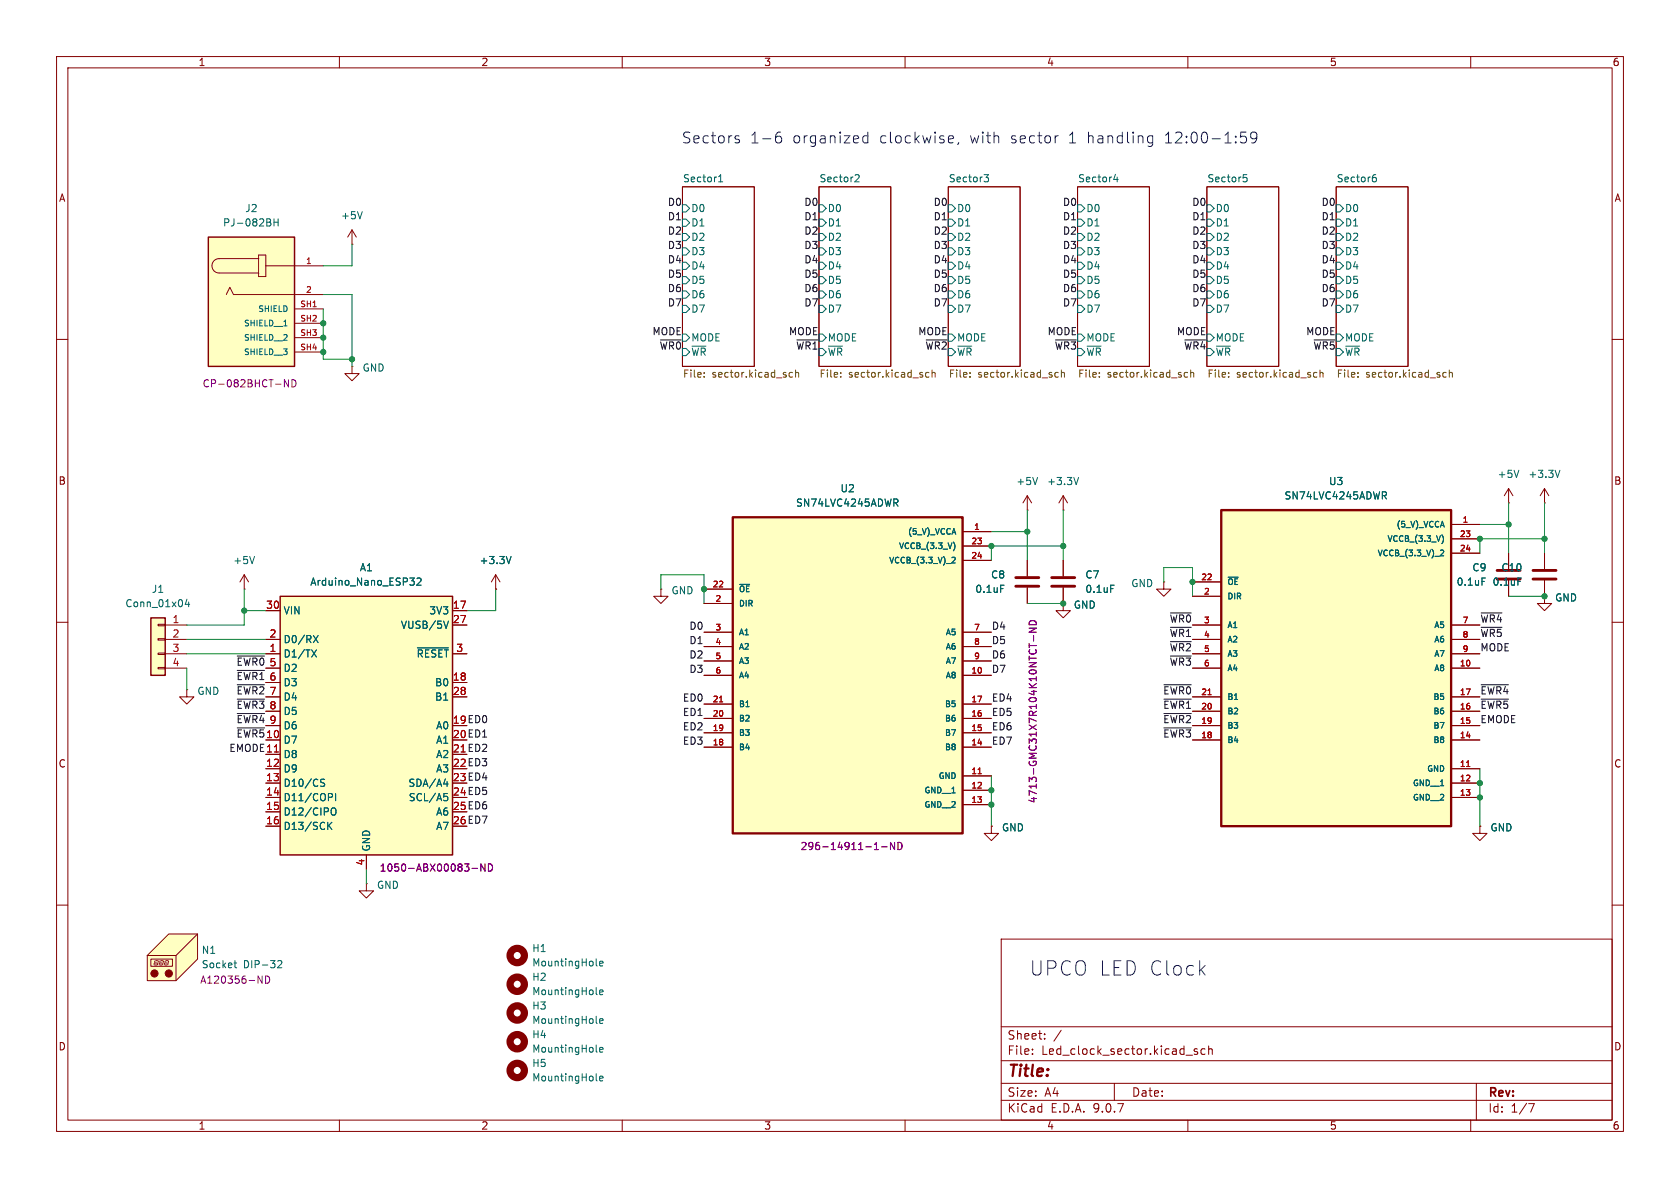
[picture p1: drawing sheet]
<svg xmlns="http://www.w3.org/2000/svg" width="297mm" height="210mm" viewBox="0 0 297 210" stroke-linecap="round" stroke-linejoin="round" font-family="sans-serif">
<g fill="none" stroke="#840000" stroke-width=".18">
<path d="M10 10h277v190h-277zM12 12h273v186h-273zM60 10v2M110 10v2M160 10v2M210 10v2M260 10v2M120.6 33h12.7v31.8h-12.7zM144.8 33h12.7v31.8h-12.7zM167.6 33h12.7v31.8h-12.7zM190.5 33h12.7v31.8h-12.7zM213.4 33h12.7v31.8h-12.7z"/>
<path d="M236.2 33h12.7v31.8h-12.7zM10 60h2M285 60h2M10 110h2M285 110h2M175.3 146.1v1.2h1.2l-1.2 1.3-1.3-1.3h1.3M175.3 146.1h.1M10 160h2M177 166h108v32h-108zM285 160h2M60 198v2M110 198v2"/>
<path d="M160 198v2M177 194.5h108M177 191.5h108M177 187.5h108M177 181.5h108M182.5 186.3v.1M182.5 185.5v.1M184.7 183.6v.1M184.7 182.8v.1M187.6 182.1l-1.3 2M197 191.5v3M209.7 186.5h1.1"/>
<path d="M210 198v2M211.7 185.5l-.4-.1-.2 .2 .1 .2 .5 .2v.3h-.6M213 185.5l-.4-.1-.3 .3v.4l.2 .2h.5M213.7 185.5l.2-.1 .3 .1 .1 .9M213.7 184.9v1.5M260 198v2M261 191.5v6.5M270.2 195.1h1l-.6 1.5"/>
</g>
<g fill="none" stroke="#006464" stroke-width=".18">
<path d="M120.6 36.2h.7l.6 .6-.6 .7h-.7zM120.6 38.7h.7l.6 .7-.6 .6h-.7zM127 32.1h.8M127 31.2l.4-.3v1.2M144.8 36.2h.6l.6 .6-.6 .7h-.6zM144.8 38.7h.6l.6 .7-.6 .6h-.6zM151.4 30.9h.4l.1 .3-.8 .9h.8M167.6 36.2h.7l.6 .6-.6 .7h-.7zM167.6 38.7h.7l.6 .7-.6 .6h-.7zM174 30.9h.8l-.5 .5 .4 .1 .1 .4-.3 .2h-.3M190.5 36.2h.6l.7 .6-.7 .7h-.6zM190.5 38.7h.6l.7 .7-.7 .6h-.6z"/>
<path d="M197.2 30.8l-.3 .9h.8M197.5 31.3v.8M213.4 36.2h.6l.6 .6-.6 .7h-.6zM213.4 38.7h.6l.6 .7-.6 .6h-.6zM219.8 30.9h.6M219.9 31.4h.3l.3 .2-.1 .5h-.5M236.2 36.2h.7l.6 .6-.6 .7h-.7zM236.2 38.7h.7l.6 .7-.6 .6h-.7zM242.9 31.4h.2l.2 .2v.4l-.4 .1M243.2 30.9h-.3M120.6 41.3h.7l.6 .6-.6 .6h-.7zM120.6 43.8h.7l.6 .7-.6 .6h-.7z"/>
<path d="M120.6 46.4h.7l.6 .6-.6 .6h-.7zM120.6 48.9h.7l.6 .6-.6 .7h-.7zM120.6 51.4h.7l.6 .7-.6 .6h-.7zM120.6 54h.7l.6 .6-.6 .6h-.7zM120.6 59.1h.7l.6 .6-.6 .6h-.7zM144.8 41.3h.6l.6 .6-.6 .6h-.6zM144.8 43.8h.6l.6 .7-.6 .6h-.6zM144.8 46.4h.6l.6 .6-.6 .6h-.6zM144.8 48.9h.6l.6 .6-.6 .7h-.6zM144.8 51.4h.6l.6 .7-.6 .6h-.6zM144.8 54h.6l.6 .6-.6 .6h-.6zM144.8 59.1h.6l.6 .6-.6 .6h-.6z"/>
<path d="M167.6 41.3h.7l.6 .6-.6 .6h-.7zM167.6 43.8h.7l.6 .7-.6 .6h-.7zM167.6 46.4h.7l.6 .6-.6 .6h-.7zM167.6 48.9h.7l.6 .6-.6 .7h-.7zM167.6 51.4h.7l.6 .7-.6 .6h-.7zM167.6 54h.7l.6 .6-.6 .6h-.7zM167.6 59.1h.7l.6 .6-.6 .6h-.7zM190.5 41.3h.6l.7 .6-.7 .6h-.6zM190.5 43.8h.6l.7 .7-.7 .6h-.6zM190.5 46.4h.6l.7 .6-.7 .6h-.6zM190.5 48.9h.6l.7 .6-.7 .7h-.6zM190.5 51.4h.6l.7 .7-.7 .6h-.6z"/>
<path d="M190.5 54h.6l.7 .6-.7 .6h-.6zM190.5 59.1h.6l.7 .6-.7 .6h-.6zM213.4 41.3h.6l.6 .6-.6 .6h-.6zM213.4 43.8h.6l.6 .7-.6 .6h-.6zM213.4 46.4h.6l.6 .6-.6 .6h-.6zM213.4 48.9h.6l.6 .6-.6 .7h-.6zM213.4 51.4h.6l.6 .7-.6 .6h-.6zM213.4 54h.6l.6 .6-.6 .6h-.6zM213.4 59.1h.6l.6 .6-.6 .6h-.6zM236.2 41.3h.7l.6 .6-.6 .6h-.7zM236.2 43.8h.7l.6 .7-.6 .6h-.7zM236.2 46.4h.7l.6 .6-.6 .6h-.7z"/>
<path d="M236.2 48.9h.7l.6 .6-.6 .7h-.7zM236.2 51.4h.7l.6 .7-.6 .6h-.7zM236.2 54h.7l.6 .6-.6 .6h-.7zM236.2 59.1h.7l.6 .6-.6 .6h-.7zM120.6 61.6h.7l.6 .6-.6 .7h-.7zM144.8 61.6h.6l.6 .6-.6 .7h-.6zM167.6 61.6h.7l.6 .6-.6 .7h-.7zM190.5 61.6h.6l.7 .6-.7 .7h-.6zM213.4 61.6h.6l.6 .6-.6 .7h-.6zM236.2 61.6h.7l.6 .6-.6 .7h-.7z"/>
</g>
<g fill="none" stroke="#725600" stroke-width=".18">
<path d="M124.5 66.6v.1M124.5 65.9v.1M139.5 66.4l.2 .3 .4-.1M140.1 65.9l-.4-.1-.2 .3M140.6 66l.2-.2 .3 .1 .1 .8M140.6 65.4v1.3M148.6 66.6v.1M148.6 65.9v.1M163.6 66.4l.3 .3 .3-.1M164.2 65.9l-.3-.1-.3 .3M164.8 66l.2-.2 .3 .1v.8M164.8 65.4v1.3"/>
<path d="M171.5 66.6v.1M171.5 65.9v.1M186.5 66.4l.2 .3 .4-.1M187.1 65.9l-.4-.1-.2 .3M187.6 66l.2-.2 .3 .1 .1 .8M187.6 65.4v1.3M194.3 66.6v.1M194.3 65.9v.1M209.3 66.4l.3 .3 .4-.1M210 65.9l-.4-.1-.3 .3M210.5 66l.2-.2 .3 .1v.8M210.5 65.4v1.3"/>
<path d="M217.2 66.6v.1M217.2 65.9v.1M232.2 66.4l.2 .3 .4-.1M232.8 65.9l-.4-.1-.2 .3M233.4 66l.1-.2 .3 .1 .1 .8M233.4 65.4v1.3M240.1 66.6v.1M240.1 65.9v.1M255.1 66.4l.2 .3 .4-.1M255.7 65.9l-.4-.1-.2 .3M256.2 66l.2-.2 .3 .1 .1 .8M256.2 65.4v1.3"/>
</g>
<path d="M26.7 109.2h2.5v10.2h-2.5z" fill="#ffffc2"/>
<path d="M26.7 109.2h2.5v10.2h-2.5z" fill="none" stroke="#840000" stroke-width=".25"/>
<g fill="none" stroke="#840000" stroke-width=".18">
<path d="M62.2 64.8v1.2h1.3l-1.3 1.3-1.2-1.3h1.2M62.2 64.8h.1M27.9 110.4h1.3v.2h-1.3zM27.9 112.9h1.3v.3h-1.3zM27.9 115.4h1.3v.3h-1.3zM27.9 118h1.3v.2h-1.3zM29.2 110.5h3.8M29.2 113h3.8M29.2 115.6h3.8M29.2 118.1h3.8M87.6 104.1h.1M87.6 101.6l-.7 1.3"/>
<path d="M87.6 101.6l.8 1.3M87.6 101.6v2.5M33 121.9v1.3h1.3l-1.3 1.3-1.3-1.3h1.3M33 121.9h.1"/>
</g>
<path d="M90.4 98.4l-.5 1.2M33 105.9l-.3 .9h.8M33.4 106.4v.9" fill="none" stroke="#006464" stroke-width=".18"/>
<path d="M129.5 91.4h40.7v55.9h-40.7z" fill="#ffffc2"/>
<path d="M129.5 91.4h40.7v55.9h-40.7z" fill="none" stroke="#840000" stroke-width=".41"/>
<g fill="none" stroke="#840000" stroke-width=".18">
<path d="M170.2 94h5.1M170.2 96.5h5.1M170.2 99.1h5.1M181.6 90.2h.1M181.6 87.6l-.8 1.3M181.6 87.6l.8 1.3M181.6 87.6v2.6M188 90.2h.1M188 87.6l-.8 1.3M188 87.6l.7 1.3M188 87.6v2.6M188 99.1v2.8"/>
<path d="M266.7 88.9h.1M266.7 86.4v2.5M266.7 97.8v2.8M266.7 86.4l-.8 1.2M266.7 86.4l.8 1.2M273 88.9h.1M273 86.4v2.5M273 97.8v2.8M273 86.4l-.7 1.2M273 86.4l.8 1.2M116.8 104.1v1.3h1.3l-1.3 1.3-1.2-1.3h1.2M116.8 104.1h.1"/>
<path d="M124.5 104.1h5M124.5 106.7h5M124.5 111.8h5M124.5 114.3h5M124.5 116.8h5M124.5 119.4h5M170.2 111.8h5.1M170.2 114.3h5.1M170.2 116.8h5.1M170.2 119.4h5.1M188 106.7v1.3h1.2l-1.2 1.2-1.3-1.2h1.3M188 106.7h.1"/>
<path d="M188 103.9v2.8M205.7 102.9v1.2h-1.2l1.2 1.3 1.3-1.3h-1.3M205.7 102.9h.1M266.7 102.6v2.8M273 105.4v1.3h1.3l-1.3 1.3-1.2-1.3h1.2M273 105.4h.1M273 102.6v2.8M124.5 124.5h5M124.5 127h5M124.5 129.5h5M124.5 132.1h5M170.2 124.5h5.1"/>
<path d="M170.2 127h5.1M170.2 129.5h5.1M170.2 132.1h5.1M170.2 137.2h5.1M170.2 139.7h5.1M170.2 142.2h5.1M261.6 146.1v1.2h1.3l-1.3 1.3-1.3-1.3h1.3M261.6 146.1h.1"/>
</g>
<g fill="none" stroke="#006464" stroke-width=".18">
<path d="M158 88.2h.5l.2 .3-.1 .3-.6 .1M158.3 88.9l.4 .6M168.3 98.6l.4-.1 .2 .3-.7 .7h.7M168.5 95.8a1.17 1.17 0 0 1 0 1.6M183.4 84.4l-.4 1.3M190.7 84.4l-.4 1.3M268.5 83.1l-.4 1.3M275.8 83.1l-.5 1.3M130.8 103.3h1.7M196.4 103.4h.6M262 102.2h.6M268.3 102.2h.6"/>
<path d="M105.4 175.7l.2 .1M106 175.4l.6-.1-.1-.2-.3-.1-.2 .2 .1 .6h.4"/>
</g>
<path d="M127.2 124.1h.6M172.9 136.8h.6" fill="none" stroke="#a90000" stroke-width=".18"/>
<path d="M154.6 150.2h.7M155.9 149.7h.9M158.2 148.9v1.3l-.8-1.3v1.3M158.8 148.9a.64 .64 0 0 1 .7 .7 .64 .64 0 0 1-.7 .6z" fill="none" stroke="#840084" stroke-width=".18"/>
<path d="M185.9 102.1h4.1M185.9 103.6h4.1M264.7 100.8h4M264.7 102.4h4M271 100.8h4.1M271 102.4h4.1" fill="none" stroke="#840000" stroke-width=".51"/>
<circle cx="91.4" cy="174" r="1.27" fill="none" stroke="#840000" stroke-width="1.3"/>
<path d="M215.9 90.2h40.6v55.9h-40.6z" fill="#ffffc2"/>
<path d="M215.9 90.2h40.6v55.9h-40.6z" fill="none" stroke="#840000" stroke-width=".41"/>
<g fill="none" stroke="#840000" stroke-width=".18">
<path d="M256.5 92.7h5.1M256.5 95.3h5.1M256.5 97.8h5.1M43.2 104.1h.1M43.2 101.6l-.8 1.3M43.2 101.6l.7 1.3M43.2 101.6v2.5M210.8 102.9h5.1M210.8 105.4h5.1M210.8 110.5h5.1M210.8 113h5.1M210.8 115.6h5.1"/>
<path d="M210.8 118.1h5.1M256.5 110.5h5.1M256.5 113h5.1M256.5 115.6h5.1M256.5 118.1h5.1M210.8 123.2h5.1M210.8 125.7h5.1M210.8 128.3h5.1M210.8 130.8h5.1M256.5 123.2h5.1M256.5 125.7h5.1M256.5 128.3h5.1"/>
<path d="M256.5 130.8h5.1M256.5 135.9h5.1M256.5 138.4h5.1M256.5 141h5.1"/>
</g>
<g fill="none" stroke="#006464" stroke-width=".18">
<path d="M45 98.4l-.4 1.2M244.4 86.9h.5l.2 .3-.1 .3-.6 .1M244.7 87.6l.4 .6M254.7 97.3l.3-.1 .2 .3-.6 .8h.6M254.9 94.6a1.17 1.17 0 0 1 0 1.5M217.1 102h1.8M105.4 170.6l.2 .2M106 170.3l.6-.1-.1-.2-.3-.1-.2 .2 .1 .6h.4M105.4 185.8l.2 .2M105.4 190.9l.2 .2M105.4 180.7l.2 .2M106 185.6l.6-.1-.1-.3h-.3l-.2 .1 .1 .6h.4"/>
<path d="M106 180.5l.6-.1-.1-.3h-.3l-.2 .2 .1 .6h.4M106 190.7l.6-.2-.1-.2-.3-.1-.2 .2 .1 .6h.4"/>
</g>
<path d="M213.6 122.8h.5M259.3 135.5h.6" fill="none" stroke="#a90000" stroke-width=".18"/>
<g fill="none" stroke="#840000" stroke-width="1.3">
<circle cx="91.4" cy="168.9" r="1.27"/>
<circle cx="91.4" cy="179.1" r="1.27"/>
<circle cx="91.4" cy="189.2" r="1.27"/>
<circle cx="91.4" cy="184.1" r="1.27"/>
</g>
<path d="M29.8 165.1h5.1v4.4l-3.8 3.9h-5.1v-4.5z" fill="#ffffc2"/>
<g fill="none" stroke="#840000" stroke-width=".18">
<path d="M64.8 156.2v1.3h1.2l-1.2 1.3-1.3-1.3h1.3M64.8 156.2h.1M26.7 169.5h3.8v1.3h-3.8zM27.3 170.3l-.1 .2M27.3 170.6h.4M27.4 169.9l-.1 .2M27.4 170.2h.3M27.5 169.8h.3M27.9 170.3l-.1 .2M28 169.9l-.1 .2M28.2 170.3l-.1 .2M28.2 170.6h.4"/>
<path d="M28.3 169.9l-.1 .2M28.3 170.2h.4M28.4 169.8h.4M28.8 170.3v.2M28.9 169.9v.2M29.1 170.3v.2M29.2 170.6h.3M29.2 169.9v.2M29.3 170.2h.3M29.4 169.8h.3M29.7 170.3v.2M29.8 169.9v.2"/>
<path d="M29.8 165.1h5.1v4.4l-3.8 3.9h-5.1v-4.5zM31.1 168.9v4.5M34.9 165.1l-3.8 3.8h-5.1"/>
</g>
<g fill="#840000" stroke="#840000" stroke-width=".18">
<circle cx="27.3" cy="172.1" r=".63"/>
<circle cx="29.8" cy="172.1" r=".63"/>
</g>
<path d="M41.4 170.2h.4M41.5 170.9l.3 .2M49.1 169.9l.5-.1 .2 .4-.8 .9h.8" fill="none" stroke="#006464" stroke-width=".18"/>
<path d="M45.6 172.5l.7 1.3v-1.3M46.9 172.5a.64 .64 0 0 1 .8 .7 .64 .64 0 0 1-.8 .6z" fill="none" stroke="#840084" stroke-width=".18"/>
<path d="M49.5 105.4h30.5v45.7h-30.5z" fill="#ffffc2"/>
<path d="M49.5 105.4h30.5v45.7h-30.5z" fill="none" stroke="#840000" stroke-width=".25"/>
<g fill="none" stroke="#840000" stroke-width=".18">
<path d="M181.6 99.1v2.8M47 108h2.5M47 113h2.5M47 115.6h2.5M80 108h2.5M80 115.6h2.5M80 110.5h2.5M181.6 103.9v2.8M47 133.4h2.5M47 135.9h2.5M47 138.4h2.5M80 120.7h2.5"/>
<path d="M80 123.2h2.5M47 141h2.5M47 143.5h2.5M47 146.1h2.5M64.8 151.1v2.6"/>
</g>
<g fill="none" stroke="#006464" stroke-width=".18">
<path d="M55.1 114.9l.8 1.2M55.4 112.3l.8 1.3M55.9 114.9l-.8 1.2M56.2 112.3l-.8 1.3M72.5 102.2h.7l-.4 .5M73 102.7l.2 .2v.3l-.2 .2M73.7 102.3l.5-.1 .2 .3-.7 .9h.7M73.8 114.5h5.5M78.4 109.8l.5 1.3 .4-1.3M176.9 103.4h.6M56.7 138.2l.6 .3 .1 .3-.2 .2-.5-.1M57.4 137.8l-.5-.1-.2 .2"/>
<path d="M78.4 138.6h.8M79 138.2v.8M58.1 145.9l.6 .7M58.5 140.3l.3 .2-.1 .3-.2 .1M58.6 143l.2-.2a.43 .43 0 0 1 .6 .4v.5a.43 .43 0 0 1-.3 .4 .43 .43 0 0 1-.5-.2M58.7 145.4l-.8 .7M59.3 140.3v1.2M78.5 140.3h.6M78.6 140.8h.3l.3 .2-.1 .4-.5 .1"/>
</g>
<path d="M48.5 132.9h.7" fill="none" stroke="#a90000" stroke-width=".18"/>
<path d="M181.9 111h1.3l-1.3 .8h1.3M182 109.9a.68 .68 0 0 1 .8-.2 .68 .68 0 0 1 .4 .7h-1.3zM182.7 112.4v.9M83.4 153.5h1M85.7 152.7v1.3l-.7-1.3v1.3M86.3 152.7a.64 .64 0 0 1 .8 .7 .64 .64 0 0 1-.8 .6z" fill="none" stroke="#840084" stroke-width=".18"/>
<path d="M179.6 102.1h4M179.6 103.6h4" fill="none" stroke="#840000" stroke-width=".51"/>
<path d="M36.8 41.9h15.3v22.9h-15.3z" fill="#ffffc2"/>
<path d="M36.8 41.9h15.3v22.9h-15.3z" fill="none" stroke="#840000" stroke-width=".25"/>
<g fill="none" stroke="#840000" stroke-width=".18">
<path d="M40 52.1l.6-1.3 .7 1.3h15.8M45.7 45.7h-7a1.27 1.27 0 0 0-1.2 1.3 1.27 1.27 0 0 0 1.2 1.3h7M45.7 45.1h1.3v3.8h-1.3zM47 47h10.1M52.1 54.6h5M52.1 57.2h5M52.1 59.7h5M62.2 43.2h.1M62.2 40.6l-.7 1.3M62.2 40.6l.8 1.3M62.2 40.6v2.6M52.1 62.2h5"/>
<path d="M170.2 94h5.1M170.2 96.5h5.1M170.2 99.1h5.1M181.6 99.1v2.8M188 99.1v2.8M256.5 92.7h5.1M256.5 95.3h5.1M256.5 97.8h5.1M266.7 97.8v2.8M273 97.8v2.8M47 108h2.5M47 113h2.5"/>
<path d="M47 115.6h2.5M80 108h2.5M80 115.6h2.5M80 110.5h2.5M87.6 104.1h.1M124.5 104.1h5M124.5 106.7h5M124.5 111.8h5M124.5 114.3h5M124.5 116.8h5M124.5 119.4h5M170.2 111.8h5.1"/>
<path d="M170.2 114.3h5.1M170.2 116.8h5.1M170.2 119.4h5.1M181.6 103.9v2.8M188 106.7h.1M188 103.9v2.8M210.8 113h5.1M210.8 115.6h5.1M210.8 110.5h5.1M210.8 102.9h5.1M210.8 105.4h5.1M210.8 118.1h5.1"/>
<path d="M256.5 113h5.1M256.5 115.6h5.1M256.5 110.5h5.1M256.5 118.1h5.1M266.7 102.6v2.8M273 105.4h.1M273 102.6v2.8M47 133.4h2.5M47 135.9h2.5M47 138.4h2.5M80 120.7h2.5M80 123.2h2.5"/>
<path d="M124.5 124.5h5M124.5 127h5M124.5 129.5h5M124.5 132.1h5M170.2 124.5h5.1M170.2 127h5.1M170.2 129.5h5.1M170.2 132.1h5.1M170.2 137.2h5.1M170.2 139.7h5.1M210.8 123.2h5.1M210.8 125.7h5.1"/>
<path d="M210.8 128.3h5.1M210.8 130.8h5.1M256.5 135.9h5.1M256.5 138.4h5.1M256.5 123.2h5.1M256.5 125.7h5.1M256.5 128.3h5.1M256.5 130.8h5.1M47 141h2.5M47 143.5h2.5M47 146.1h2.5M64.8 151.1v2.6"/>
<path d="M170.2 142.2h5.1M175.3 146.1h.1M256.5 141h5.1M261.6 146.1h.1"/>
</g>
<g fill="none" stroke="#006464" stroke-width=".18">
<path d="M47.8 39.4v.4M48.4 38.7v1.2M48.4 39.3h.8M49.2 38.7v1.2M64 37.4l-.4 1.3M50.2 57.6h.6M90.4 98.4l-.5 1.2M158 88.2h.5l.2 .3-.1 .3-.6 .1M158.3 88.9l.4 .6M168.3 98.6l.4-.1 .2 .3-.7 .7h.7M168.5 95.8a1.17 1.17 0 0 1 0 1.6M244.4 86.9h.5l.2 .3-.1 .3-.6 .1"/>
<path d="M244.7 87.6l.4 .6M254.7 97.3l.3-.1 .2 .3-.6 .8h.6M254.9 94.6a1.17 1.17 0 0 1 0 1.5M55.1 114.9l.8 1.2M55.4 112.3l.8 1.3M55.9 114.9l-.8 1.2M56.2 112.3l-.8 1.3M72.5 102.2h.7l-.4 .5M73 102.7l.2 .2v.3l-.2 .2M73.7 102.3l.5-.1 .2 .3-.7 .9h.7M73.8 114.5h5.5M78.4 109.8l.5 1.3 .4-1.3"/>
<path d="M130.8 103.3h1.7M176.9 103.4h.6M196.4 103.4h.6M217.1 102h1.8M262 102.2h.6M268.3 102.2h.6M56.7 138.2l.6 .3 .1 .3-.2 .2-.5-.1M57.4 137.8l-.5-.1-.2 .2M78.4 138.6h.8M79 138.2v.8M58.1 145.9l.6 .7M58.5 140.3l.3 .2-.1 .3-.2 .1"/>
<path d="M58.6 143l.2-.2a.43 .43 0 0 1 .6 .4v.5a.43 .43 0 0 1-.3 .4 .43 .43 0 0 1-.5-.2M58.7 145.4l-.8 .7M59.3 140.3v1.2M78.5 140.3h.6M78.6 140.8h.3l.3 .2-.1 .4-.5 .1"/>
</g>
<path d="M51 67.1v1.3l-.7-1.3v1.3M51.6 67.1a.64 .64 0 0 1 .7 .7 .64 .64 0 0 1-.7 .6zM181.9 111h1.3l-1.3 .8h1.3M182 109.9a.68 .68 0 0 1 .8-.2 .68 .68 0 0 1 .4 .7h-1.3zM182.7 112.4v.9M83.4 153.5h1M85.7 152.7v1.3l-.7-1.3v1.3M86.3 152.7a.64 .64 0 0 1 .8 .7 .64 .64 0 0 1-.8 .6zM154.6 150.2h.7M155.9 149.7h.9M158.2 148.9v1.3l-.8-1.3v1.3M158.8 148.9a.64 .64 0 0 1 .7 .7 .64 .64 0 0 1-.7 .6z" fill="none" stroke="#840084" stroke-width=".18"/>
<g fill="none" stroke="#0f0f0f" stroke-width=".18">
<path d="M116.7 60.1h3.7M140.9 60.1h3.7M163.7 60.1h3.7M186.6 60.1h3.7M209.5 60.1h3.6M232.3 60.1h3.7M41.9 116h4.9M41.9 118.5h4.9M206.9 110.9h3.7M206.9 108.4h3.7M206.9 116h3.7M206.9 113.4h3.7"/>
<path d="M261.8 110.9h3.7M261.8 108.4h3.7M41.9 121.1h4.9M41.9 123.6h4.9M41.9 126.1h4.9M41.9 128.7h4.9M205.8 121.1h4.8M205.8 123.6h4.8M205.8 126.1h4.8M205.8 128.7h4.8M261.8 121.1h4.9M261.8 123.6h4.9"/>
</g>
<g fill="none" stroke="#009600" stroke-width=".18">
<path d="M57.1 52.1h5.1v12.7M57.1 54.6v8.9h5.1M62.2 43.2v3.8h-5.1M175.3 94h6.3M181.6 90.2v8.9M188 96.5h-12.7v2.6M188 90.2v8.9M261.6 92.7h5.1M266.7 88.9v8.9M273 95.3h-11.4v2.5M273 88.9v8.9M33 113h14"/>
<path d="M33 115.6h14M33 118.1v3.8M43.2 104.1v6.4h-10.2M43.2 108h3.8M87.6 104.1v3.9h-5.1M116.8 104.1v-2.5h7.7v5.1M181.6 106.7h6.4M205.7 102.9v-2.6h5.1v5.1M266.7 105.4h6.3M175.3 137.2v8.9M261.6 135.9v10.2M64.8 153.7v2.5"/>
</g>
<g fill="none" stroke="#0000c2" stroke-width=".18">
<path d="M130.2 24.6l.5 .1v.3l-.2 .3h-.4M130.2 24l.5 .1M137.2 24.3l.3-.2h.3l.4 .3v.5l-.2 .3-.5 .1-.3-.2M138 23.4a.68 .68 0 0 0-.8 .4M153.4 24.1l-.5-.1-.4 .4v.5l.2 .3 .2 .1 .5-.1M153.4 23.4v1.9M167.9 24l.6 .1 .1 .3-.9 .2M168.5 25.2l-.6 .1M169.5 25.2l-.2 .3M187.1 24l-.4 .1M203 25.2l.2 .1 .6-.1M203 24.1l.2-.1 .6 .1"/>
<path d="M203.8 24v1.5a.52 .52 0 0 1-.7 .4M219.4 23.4h.9M219.6 24.1h.4l.4 .3v.5l-.2 .3-.6 .1M222.2 24.2l-.4 .3h-.3l-.4-.3v-.5l.2-.3h.5l.3 .1a1.26 1.26 0 0 1-.5 1.8h-.3M212.3 171.4l.7 1M213 170.7l-.9 .9"/>
</g>
<path d="M48.5 132.9h.7M127.2 124.1h.6M172.9 136.8h.6M213.6 122.8h.5M259.3 135.5h.6" fill="none" stroke="#a90000" stroke-width=".18"/>
<g fill="#009600" stroke="#009600" stroke-width=".18">
<circle cx="57.1" cy="57.2" r=".46"/>
<circle cx="124.5" cy="104.1" r=".46"/>
<circle cx="62.2" cy="63.5" r=".46"/>
<circle cx="57.1" cy="59.7" r=".46"/>
<circle cx="175.3" cy="139.7" r=".46"/>
<circle cx="175.3" cy="142.2" r=".46"/>
<circle cx="261.6" cy="141" r=".46"/>
<circle cx="188" cy="106.7" r=".46"/>
<circle cx="188" cy="96.5" r=".46"/>
<circle cx="210.8" cy="102.9" r=".46"/>
<circle cx="181.6" cy="94" r=".46"/>
<circle cx="175.3" cy="96.5" r=".46"/>
<circle cx="57.1" cy="62.2" r=".46"/>
<circle cx="43.2" cy="108" r=".46"/>
<circle cx="261.6" cy="138.4" r=".46"/>
<circle cx="261.6" cy="95.3" r=".46"/>
<circle cx="273" cy="95.3" r=".46"/>
<circle cx="266.7" cy="92.7" r=".46"/>
<circle cx="273" cy="105.4" r=".46"/>
</g>
<text font-size="3.5" fill="#0000c2" x="181.9" y="172.7">UPCO LED Clock</text>
<text font-size="2.8" fill="#840000" x="178" y="190.9">Title:</text>
<g font-size="2.7" fill="#0000c2">
<text x="120.4" y="25.6">Sectors</text>
<text x="132.5" y="25.6">1-6</text>
<text x="140.1" y="25.6">organized</text>
<text x="155.5" y="25.6">clockwise,</text>
<text x="171.5" y="25.6">with</text>
<text x="178.7" y="25.6">sector</text>
<text x="189.1" y="25.6">1</text>
<text x="192.4" y="25.6">handling</text>
<text x="206.2" y="25.6">12:00-1:59</text>
</g>
<g font-size="2.1" fill="#840000">
<text x="178" y="184">Sheet:</text>
<text x="178" y="186.7">File:</text>
<text x="184.1" y="186.7">Led_clock_sector.kicad_sch</text>
<text x="178" y="196.9">KiCad</text>
<text x="178" y="194.1">Size:</text>
<text x="184.7" y="194.1">A4</text>
<text x="185.7" y="196.9">E.D.A.</text>
<text x="193.3" y="196.9">9.0.7</text>
<text x="200" y="194.1">Date:</text>
<text x="263" y="194.3">Rev:</text>
<text x="263" y="196.9">Id:</text>
<text x="267.1" y="196.9">1/7</text>
</g>
<g font-size="1.8" fill="#840000">
<text x="35" y="11.9">1</text>
<text x="85" y="11.9">2</text>
<text x="135" y="11.9">3</text>
<text x="185" y="11.9">4</text>
<text x="235" y="11.9">5</text>
<text x="285" y="11.9">6</text>
<text x="10.3" y="35.9">A</text>
<text x="285.3" y="35.9">A</text>
<text x="10.3" y="85.9">B</text>
<text x="285.3" y="85.9">B</text>
<text x="41.7" y="117.8">~{EWR0}</text>
<text x="41.7" y="120.3">~{EWR1}</text>
<text x="41.7" y="122.8">~{EWR2}</text>
<text x="41.7" y="125.4">~{EWR3}</text>
<text x="41.7" y="127.9">~{EWR4}</text>
<text x="41.7" y="130.5">~{EWR5}</text>
<text x="80" y="128">19 ED0</text>
<text x="80" y="130.6">20 ED1</text>
<text x="10.3" y="135.9">C</text>
<text x="80" y="135.6">22 ED3</text>
<text x="285.3" y="135.9">C</text>
<text x="80" y="138.2">23 ED4</text>
<text x="80" y="140.7">24 ED5</text>
<text x="80" y="143.3">25 ED6</text>
<text x="80" y="145.8">26 ED7</text>
<text x="10.3" y="185.9">D</text>
<text x="285.3" y="185.9">D</text>
<text x="35" y="199.9">1</text>
<text x="85" y="199.9">2</text>
<text x="135" y="199.9">3</text>
<text x="185" y="199.9">4</text>
<text x="235" y="199.9">5</text>
<text x="285" y="199.9">6</text>
</g>
<g font-size="1.8" fill="#006464">
<text x="120.6" y="32.3">Sector1</text>
<text x="144.8" y="32.3">Sector2</text>
<text x="167.6" y="32.3">Sector3</text>
<text x="190.5" y="32.3">Sector4</text>
<text x="213.4" y="32.3">Sector5</text>
<text x="236.2" y="32.3">Sector6</text>
<text x="39.3" y="40.2">PJ-082BH</text>
<text x="43.3" y="37.7">J2</text>
<text x="60.2" y="39">+5V</text>
<text x="122.1" y="37.7">D0</text>
<text x="122.1" y="40.2">D1</text>
<text x="146.2" y="37.7">D0</text>
<text x="146.2" y="40.2">D1</text>
<text x="169.1" y="37.7">D0</text>
<text x="169.1" y="40.2">D1</text>
<text x="192" y="37.7">D0</text>
<text x="192" y="40.2">D1</text>
<text x="214.8" y="37.7">D0</text>
<text x="214.8" y="40.2">D1</text>
<text x="237.7" y="37.7">D0</text>
<text x="237.7" y="40.2">D1</text>
<text x="122.1" y="42.8">D2</text>
<text x="122.1" y="45.3">D3</text>
<text x="122.1" y="47.9">D4</text>
<text x="146.2" y="42.8">D2</text>
<text x="146.2" y="45.3">D3</text>
<text x="146.2" y="47.9">D4</text>
<text x="169.1" y="42.8">D2</text>
<text x="169.1" y="45.3">D3</text>
<text x="169.1" y="47.9">D4</text>
<text x="192" y="42.8">D2</text>
<text x="192" y="45.3">D3</text>
<text x="192" y="47.9">D4</text>
<text x="214.8" y="42.8">D2</text>
<text x="214.8" y="45.3">D3</text>
<text x="214.8" y="47.9">D4</text>
<text x="237.7" y="42.8">D2</text>
<text x="237.7" y="45.3">D3</text>
<text x="237.7" y="47.9">D4</text>
<text x="122.1" y="50.4">D5</text>
<text x="122.1" y="52.9">D6</text>
<text x="146.2" y="50.4">D5</text>
<text x="146.2" y="52.9">D6</text>
<text x="169.1" y="50.4">D5</text>
<text x="169.1" y="52.9">D6</text>
<text x="192" y="50.4">D5</text>
<text x="192" y="52.9">D6</text>
<text x="214.8" y="50.4">D5</text>
<text x="214.8" y="52.9">D6</text>
<text x="237.7" y="50.4">D5</text>
<text x="237.7" y="52.9">D6</text>
<text x="122.1" y="55.5">D7</text>
<text x="146.2" y="55.5">D7</text>
<text x="169.1" y="55.5">D7</text>
<text x="192" y="55.5">D7</text>
<text x="214.8" y="55.5">D7</text>
<text x="237.7" y="55.5">D7</text>
<text x="64" y="65.9">GND</text>
<text x="122.1" y="60.6">MODE</text>
<text x="122.1" y="63.1">~{WR}</text>
<text x="146.2" y="60.6">MODE</text>
<text x="146.2" y="63.1">~{WR}</text>
<text x="169.1" y="60.6">MODE</text>
<text x="169.1" y="63.1">~{WR}</text>
<text x="192" y="60.6">MODE</text>
<text x="192" y="63.1">~{WR}</text>
<text x="214.8" y="60.6">MODE</text>
<text x="214.8" y="63.1">~{WR}</text>
<text x="237.7" y="60.6">MODE</text>
<text x="237.7" y="63.1">~{WR}</text>
<text x="140.6" y="89.8">SN74LVC4245ADWR</text>
<text x="148.5" y="87.2">U2</text>
<text x="179.6" y="86">+5V</text>
<text x="185" y="86">+3.3V</text>
<text x="227" y="88.5">SN74LVC4245ADWR</text>
<text x="234.8" y="86">U3</text>
<text x="264.7" y="84.7">+5V</text>
<text x="270.1" y="84.7">+3.3V</text>
<text x="41.1" y="99.9">+5V</text>
<text x="63.5" y="101.2">A1</text>
<text x="84.7" y="99.9">+3.3V</text>
<text x="260.2" y="101.2">C9</text>
<text x="265.3" y="101.2">C10</text>
<text x="22.1" y="107.5">Conn_01x04</text>
<text x="26.7" y="105">J1</text>
<text x="54.8" y="103.7">Arduino_Nano_ESP32</text>
<text x="118.6" y="105.3">GND</text>
<text x="172.3" y="105">0.1uF</text>
<text x="175.1" y="102.5">C8</text>
<text x="189.7" y="107.8">GND</text>
<text x="191.8" y="102.5">C7</text>
<text x="191.8" y="105">0.1uF</text>
<text x="199.9" y="104">GND</text>
<text x="257.4" y="103.7">0.1uF</text>
<text x="263.8" y="103.7">0.1uF</text>
<text x="274.8" y="106.5">GND</text>
<text x="50" y="108.8">VIN</text>
<text x="50" y="113.9">D0/RX</text>
<text x="70.8" y="111.4">VUSB/5V</text>
<text x="75.8" y="108.8">3V3</text>
<text x="50" y="116.4">D1/TX</text>
<text x="50" y="119">D2</text>
<text x="73.6" y="116.4">~{RESET}</text>
<text x="34.8" y="123">GND</text>
<text x="50" y="121.5">D3</text>
<text x="50" y="124.1">D4</text>
<text x="76.8" y="121.5">B0</text>
<text x="76.8" y="124.1">B1</text>
<text x="50" y="126.6">D5</text>
<text x="50" y="129.1">D6</text>
<text x="50" y="131.7">D7</text>
<text x="77" y="129.1">A0</text>
<text x="77" y="131.7">A1</text>
<text x="50" y="134.2">D8</text>
<text x="50" y="136.8">D9</text>
<text x="77" y="134.2">A2</text>
<text x="77" y="136.8">A3</text>
<text x="50" y="139.3">D10/CS</text>
<text x="50" y="141.8">D11/COPI</text>
<text x="72.1" y="139.3">SDA/A4</text>
<text x="72.2" y="141.8">SCL/A5</text>
<text x="50" y="144.4">D12/CIPO</text>
<text x="50" y="146.9">D13/SCK</text>
<text x="77" y="144.4">A6</text>
<text x="77" y="146.9">A7</text>
<text x="177" y="147.2">GND</text>
<text x="263.4" y="147.2">GND</text>
<text x="65.6" y="150.6" transform="rotate(-90 65.6 150.6)">GND</text>
<text x="66.5" y="157.3">GND</text>
<text x="35.6" y="171.4">Socket</text>
<text x="35.6" y="168.8">N1</text>
<text x="43" y="171.4">DIP-32</text>
<text x="94" y="173.6">H2</text>
<text x="94" y="168.5">H1</text>
<text x="94" y="171">MountingHole</text>
<text x="94" y="176.1">MountingHole</text>
<text x="94" y="178.7">H3</text>
<text x="94" y="183.7">H4</text>
<text x="94" y="181.2">MountingHole</text>
<text x="94" y="186.3">MountingHole</text>
<text x="94" y="188.8">H5</text>
<text x="94" y="191.4">MountingHole</text>
</g>
<g font-size="1.8" fill="#0f0f0f">
<text x="118" y="36.5">D0</text>
<text x="118" y="41.6">D2</text>
<text x="118" y="39">D1</text>
<text x="142.1" y="41.6">D2</text>
<text x="142.1" y="39">D1</text>
<text x="142.1" y="36.5">D0</text>
<text x="165" y="36.5">D0</text>
<text x="165" y="41.6">D2</text>
<text x="165" y="39">D1</text>
<text x="187.8" y="36.5">D0</text>
<text x="187.8" y="41.6">D2</text>
<text x="187.8" y="39">D1</text>
<text x="210.7" y="36.5">D0</text>
<text x="210.7" y="41.6">D2</text>
<text x="210.7" y="39">D1</text>
<text x="233.5" y="41.6">D2</text>
<text x="233.5" y="39">D1</text>
<text x="233.5" y="36.5">D0</text>
<text x="118" y="46.6">D4</text>
<text x="118" y="44.1">D3</text>
<text x="142.1" y="44.1">D3</text>
<text x="142.1" y="46.6">D4</text>
<text x="165" y="46.6">D4</text>
<text x="165" y="44.1">D3</text>
<text x="187.8" y="44.1">D3</text>
<text x="187.8" y="46.6">D4</text>
<text x="210.7" y="46.6">D4</text>
<text x="210.7" y="44.1">D3</text>
<text x="233.5" y="46.6">D4</text>
<text x="233.5" y="44.1">D3</text>
<text x="118" y="51.7">D6</text>
<text x="118" y="49.2">D5</text>
<text x="142.1" y="49.2">D5</text>
<text x="142.1" y="51.7">D6</text>
<text x="165" y="51.7">D6</text>
<text x="165" y="49.2">D5</text>
<text x="187.8" y="49.2">D5</text>
<text x="187.8" y="51.7">D6</text>
<text x="210.7" y="49.2">D5</text>
<text x="210.7" y="51.7">D6</text>
<text x="233.5" y="49.2">D5</text>
<text x="233.5" y="51.7">D6</text>
<text x="115.2" y="59.3">MODE</text>
<text x="118" y="54.3">D7</text>
<text x="139.4" y="59.3">MODE</text>
<text x="142.1" y="54.3">D7</text>
<text x="162.2" y="59.3">MODE</text>
<text x="165" y="54.3">D7</text>
<text x="185.1" y="59.3">MODE</text>
<text x="187.8" y="54.3">D7</text>
<text x="208" y="59.3">MODE</text>
<text x="210.7" y="54.3">D7</text>
<text x="230.8" y="59.3">MODE</text>
<text x="233.5" y="54.3">D7</text>
<text x="116.5" y="61.9">~{WR0}</text>
<text x="140.6" y="61.9">~{WR1}</text>
<text x="163.5" y="61.9">~{WR2}</text>
<text x="186.4" y="61.9">~{WR3}</text>
<text x="209.2" y="61.9">~{WR4}</text>
<text x="232.1" y="61.9">~{WR5}</text>
<text x="121.8" y="114">D1</text>
<text x="121.8" y="111.4">D0</text>
<text x="175.3" y="114">D5</text>
<text x="175.3" y="111.4">D4</text>
<text x="206.7" y="112.7">~{WR1}</text>
<text x="206.7" y="110.1">~{WR0}</text>
<text x="261.6" y="112.7">~{WR5}</text>
<text x="261.6" y="110.1">~{WR4}</text>
<text x="121.8" y="116.5">D2</text>
<text x="121.8" y="119">D3</text>
<text x="175.3" y="119">D7</text>
<text x="175.3" y="116.5">D6</text>
<text x="206.7" y="115.2">~{WR2}</text>
<text x="206.7" y="117.8">~{WR3}</text>
<text x="261.6" y="115.2">MODE</text>
<text x="120.6" y="124.1">ED0</text>
<text x="175.3" y="124.1">ED4</text>
<text x="205.5" y="122.8">~{EWR0}</text>
<text x="205.5" y="125.4">~{EWR1}</text>
<text x="261.6" y="122.8">~{EWR4}</text>
<text x="261.6" y="125.4">~{EWR5}</text>
<text x="120.6" y="131.7">ED3</text>
<text x="120.6" y="129.2">ED2</text>
<text x="120.6" y="126.7">ED1</text>
<text x="175.3" y="126.7">ED5</text>
<text x="175.3" y="129.2">ED6</text>
<text x="175.3" y="131.7">ED7</text>
<text x="205.5" y="130.5">~{EWR3}</text>
<text x="205.5" y="127.9">~{EWR2}</text>
<text x="261.6" y="127.9">EMODE</text>
<text x="40.4" y="133">EMODE11</text>
</g>
<g font-size="1.8" fill="#840084">
<text x="35.7" y="68.7">CP-082BHCT-ND</text>
<text x="183.5" y="142.1" transform="rotate(-90 183.5 142.1)">4713-GMC31X7R104K10NTCT-ND</text>
<text x="67" y="154.3">1050-ABX00083-ND</text>
<text x="141.4" y="150.5">296-14911-1-ND</text>
<text x="35.3" y="174.1">A120356-ND</text>
</g>
<g font-size="1.8" fill="#725600">
<text x="120.6" y="67.1">File:</text>
<text x="125.9" y="67.1">sector.kicad_sch</text>
<text x="144.8" y="67.1">File:</text>
<text x="150" y="67.1">sector.kicad_sch</text>
<text x="167.6" y="67.1">File:</text>
<text x="172.9" y="67.1">sector.kicad_sch</text>
<text x="190.5" y="67.1">File:</text>
<text x="195.7" y="67.1">sector.kicad_sch</text>
<text x="213.4" y="67.1">File:</text>
<text x="218.6" y="67.1">sector.kicad_sch</text>
<text x="236.2" y="67.1">File:</text>
<text x="241.4" y="67.1">sector.kicad_sch</text>
</g>
<g font-size="1.8" fill="#a90000">
<text x="46.9" y="107.7">30</text>
<text x="80" y="107.7">17</text>
<text x="30.4" y="110.2">1</text>
<text x="30.4" y="112.8">2</text>
<text x="47.6" y="112.8">2</text>
<text x="80" y="110.2">27</text>
<text x="30.4" y="115.3">3</text>
<text x="30.4" y="117.9">4</text>
<text x="47.6" y="115.3">1</text>
<text x="47.6" y="117.9">5</text>
<text x="80.6" y="115.3">3</text>
<text x="47.6" y="120.4">6</text>
<text x="47.6" y="122.9">7</text>
<text x="47.6" y="125.5">8</text>
<text x="80" y="120.4">18</text>
<text x="80" y="122.9">28</text>
<text x="46.9" y="130.6">10</text>
<text x="47.6" y="128">9</text>
<text x="80" y="128">19</text>
<text x="80" y="130.6">20</text>
<text x="46.9" y="135.6">12</text>
<text x="46.9" y="133.1">11</text>
<text x="80" y="133.1">21 ED2</text>
<text x="80" y="133.1">21</text>
<text x="80" y="135.6">22</text>
<text x="46.9" y="138.2">13</text>
<text x="46.9" y="140.7">14</text>
<text x="46.9" y="143.3">15</text>
<text x="80" y="138.2">23</text>
<text x="80" y="140.7">24</text>
<text x="80" y="143.3">25</text>
<text x="46.9" y="145.8">16</text>
<text x="80" y="145.8">26</text>
<text x="64.5" y="153.1" transform="rotate(-90 64.5 153.1)">4</text>
</g>
<g font-size="1.4" fill="#a90000">
<text x="54" y="46.7">1</text>
<text x="54" y="51.8">2</text>
<text x="53" y="54.4">SH1</text>
<text x="53" y="56.9">SH2</text>
<text x="53" y="59.4">SH3</text>
<text x="53" y="62">SH4</text>
<text x="172.1" y="93.7">1</text>
<text x="258" y="95">23</text>
<text x="258.5" y="92.5">1</text>
<text x="171.6" y="96.3">23</text>
<text x="171.6" y="98.8">24</text>
<text x="258" y="97.5">24</text>
<text x="125.9" y="103.9">22</text>
<text x="126.4" y="106.4">2</text>
<text x="212.3" y="102.6">22</text>
<text x="212.7" y="105.2">2</text>
<text x="126.4" y="111.5">3</text>
<text x="172.1" y="111.5">7</text>
<text x="212.7" y="110.2">3</text>
<text x="212.7" y="112.8">4</text>
<text x="258.5" y="110.2">7</text>
<text x="258.5" y="112.8">8</text>
<text x="126.4" y="114">4</text>
<text x="126.4" y="116.6">5</text>
<text x="126.4" y="119.1">6</text>
<text x="171.6" y="119.1">10</text>
<text x="172.1" y="114">8</text>
<text x="172.1" y="116.6">9</text>
<text x="212.7" y="115.3">5</text>
<text x="212.7" y="117.9">6</text>
<text x="258" y="117.9">10</text>
<text x="258.5" y="115.3">9</text>
<text x="125.9" y="124.2">21</text>
<text x="171.6" y="124.2">17</text>
<text x="212.3" y="122.9">21</text>
<text x="212.3" y="125.5">20</text>
<text x="258" y="122.9">17</text>
<text x="258" y="125.5">16</text>
<text x="125.9" y="126.7">20</text>
<text x="125.9" y="129.3">19</text>
<text x="125.9" y="131.8">18</text>
<text x="171.6" y="126.7">16</text>
<text x="171.6" y="129.3">15</text>
<text x="171.6" y="131.8">14</text>
<text x="212.3" y="128">19</text>
<text x="212.3" y="130.6">18</text>
<text x="258" y="128">15</text>
<text x="258" y="130.6">14</text>
<text x="171.6" y="136.9">11</text>
<text x="258" y="135.6">11</text>
<text x="171.6" y="139.4">12</text>
<text x="171.6" y="142">13</text>
<text x="258" y="138.2">12</text>
<text x="258" y="140.7">13</text>
</g>
<g font-size="1.4" fill="#006464">
<text x="43" y="57.9">SHIELD__1</text>
<text x="45.5" y="55.3">SHIELD</text>
<text x="43" y="60.4">SHIELD__2</text>
<text x="43" y="63">SHIELD__3</text>
<text x="160.4" y="94.7">(5_V)_VCCA</text>
<text x="245.2" y="96">VCCB_(3.3_V)</text>
<text x="246.8" y="93.4">(5_V)_VCCA</text>
<text x="157.1" y="99.8">VCCB_(3.3_V)_2</text>
<text x="158.8" y="97.3">VCCB_(3.3_V)</text>
<text x="243.4" y="98.5">VCCB_(3.3_V)_2</text>
<text x="130.6" y="104.9">~{OE}</text>
<text x="130.6" y="107.4">DIR</text>
<text x="216.9" y="103.6">~{OE}</text>
<text x="216.9" y="106.1">DIR</text>
<text x="130.6" y="112.5">A1</text>
<text x="167.1" y="112.5">A5</text>
<text x="216.9" y="111.2">A1</text>
<text x="216.9" y="113.8">A2</text>
<text x="253.4" y="111.2">A5</text>
<text x="253.4" y="113.8">A6</text>
<text x="130.6" y="115">A2</text>
<text x="130.6" y="117.6">A3</text>
<text x="167.1" y="115">A6</text>
<text x="167.1" y="117.6">A7</text>
<text x="216.9" y="116.3">A3</text>
<text x="216.9" y="118.8">A4</text>
<text x="253.4" y="116.3">A7</text>
<text x="253.4" y="118.8">A8</text>
<text x="130.6" y="120.1">A4</text>
<text x="130.6" y="125.2">B1</text>
<text x="166.9" y="125.2">B5</text>
<text x="167.1" y="120.1">A8</text>
<text x="216.9" y="123.9">B1</text>
<text x="253.3" y="123.9">B5</text>
<text x="130.6" y="127.7">B2</text>
<text x="130.6" y="130.3">B3</text>
<text x="166.9" y="127.7">B6</text>
<text x="166.9" y="130.3">B7</text>
<text x="216.9" y="126.5">B2</text>
<text x="216.9" y="129">B3</text>
<text x="216.9" y="131.5">B4</text>
<text x="253.3" y="126.5">B6</text>
<text x="253.3" y="129">B7</text>
<text x="253.3" y="131.5">B8</text>
<text x="130.6" y="132.8">B4</text>
<text x="165.8" y="137.9">GND</text>
<text x="166.9" y="132.8">B8</text>
<text x="252.2" y="136.6">GND</text>
<text x="163.3" y="140.4">GND__1</text>
<text x="163.3" y="143">GND__2</text>
<text x="249.7" y="139.2">GND__1</text>
<text x="249.7" y="141.7">GND__2</text>
</g>
</svg>
